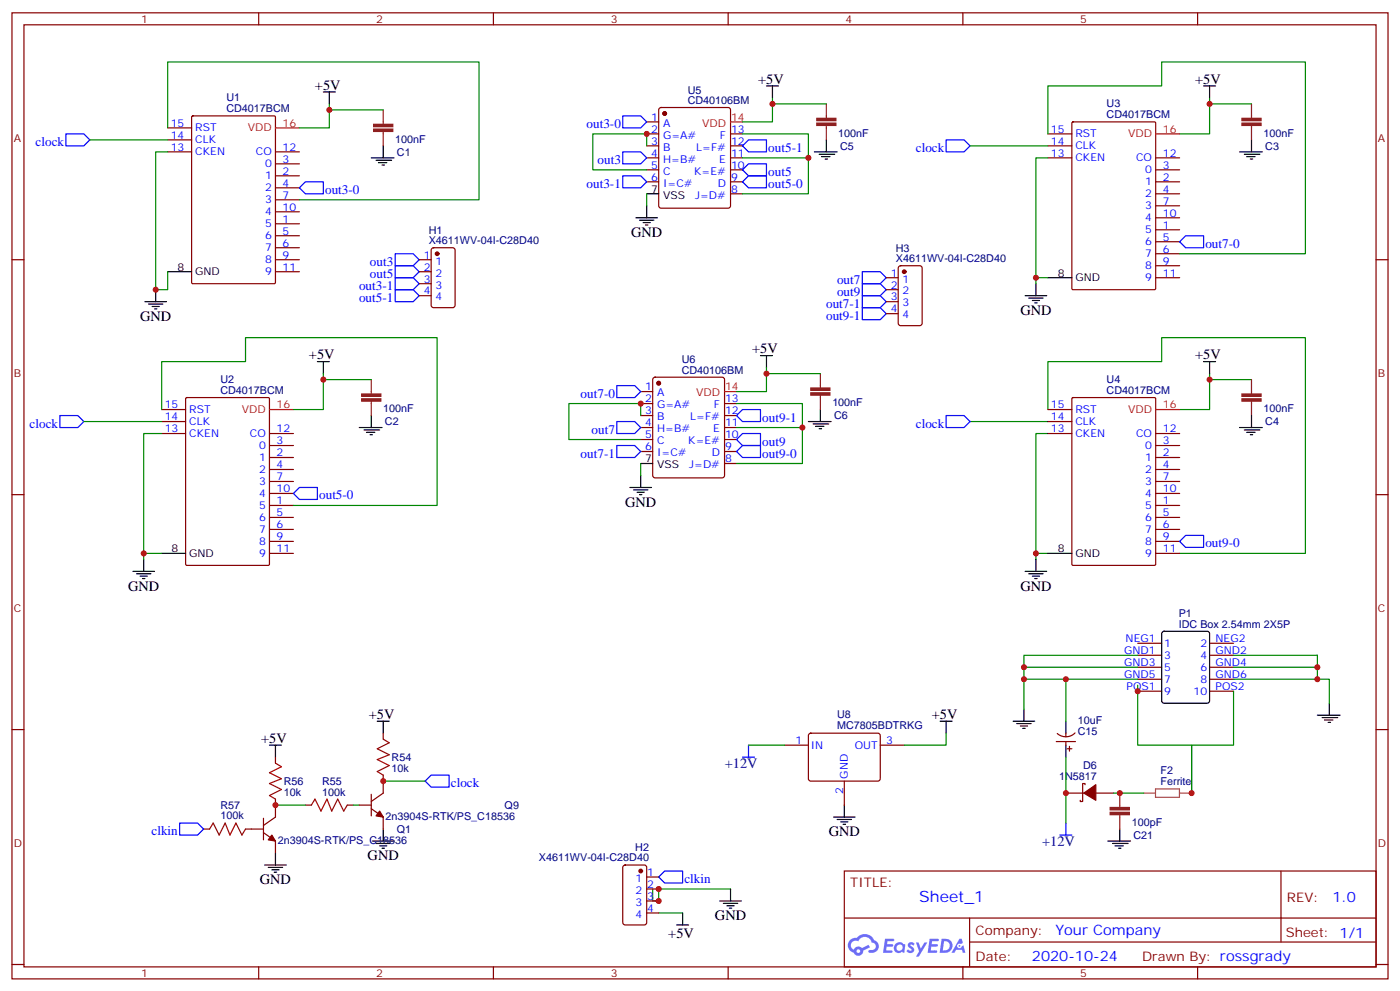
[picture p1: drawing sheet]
<svg xmlns="http://www.w3.org/2000/svg" width="412mm" height="292mm" viewBox="0 0 412 292" stroke-linecap="round" stroke-linejoin="round" font-family="sans-serif">
<g fill="none" stroke="#870000" stroke-width=".35">
<path d="M3.5 3.8h405.4v284.3h-405.4zM7.1 7.3h398.2v277.3h-398.2zM76.2 3.8v3.5M145.3 3.8v3.5M214.5 3.8v3.5M283.6 3.8v3.5M352.8 3.8v3.5M3.5 76.4h3.6M405.3 76.4h3.6M3.5 145.6h3.6M405.3 145.6h3.6M3.5 214.7h3.6"/>
<path d="M405.3 214.7h3.6M248.7 256.4h156.6v28.2h-156.6zM377.3 256.4v20.9M248.7 270.2h156.5M285.6 277.3h119.6M285.6 270.2v14.1M3.5 283.9h3.6M76.2 284.6v3.5M145.3 284.6v3.5M214.5 284.6v3.5M283.6 284.6v3.5M352.8 284.6v3.5"/>
<path d="M405.3 283.9h3.6"/>
</g>
<g fill="#5487ff">
<path d="M267.7 277.5a1.22 1.22 0 0 1 1.7 .3l-.4 .6a.47 .47 0 0 0-.3-.4 .47 .47 0 0 0-.5 .2l.1 .2a1.14 1.14 0 0 1 .8 1.7 1.14 1.14 0 0 1-1.9 0l-.2-.2 .5-.5 .7 .4a.29 .29 0 0 0 .3-.2 .29 .29 0 0 0-.2-.4 1.04 1.04 0 0 1-.6-1.7z"/>
<path d="M260.7 276.3h2.4l.3 .2-.2 .5h-1.8l-.1 .9h1.5l.3 .4-.3 .3h-1.6l-.2 1.1 1.7 .1 .2 .3-.2 .3h-2.6z"/>
<path d="M273.8 276.3h2.4l.3 .2-.1 .5h-1.8l-.2 .9h1.6l.3 .4-.4 .3h-1.6l-.1 1.1 1.7 .1 .2 .3-.2 .3h-2.6z"/>
<path d="M282.6 276.3h.7l.3 1.2-.6 .4a.69 .69 0 0 0-1 .2 .69 .69 0 0 0 .4 1 .69 .69 0 0 0 .9-.6l.5-.3 .6 2.2h-.8l-.2-.8h-1.8l-.5 .8h-.8z"/>
<path d="M269.8 277.4h.8l.6 1.8 1.1-1.8h.9l-2.6 4.2h-.8l.9-1.6z"/>
<path d="M277.4 276.3l-.6 4.1h1.3a2.11 2.11 0 0 0 2.5-2.1 2.11 2.11 0 0 0-2.5-2zM278.1 277a1.39 1.39 0 0 1 1.7 1.4 1.39 1.39 0 0 1-1.8 1.3h-.3z"/>
<path d="M263.7 277.9a1.54 1.54 0 0 0-.1 2.2 1.54 1.54 0 0 0 2.2 .1l.6 .2 .3-2.3-.2-.2h-.4a1.49 1.49 0 0 0-2.4 0zM264 278.9a.94 .94 0 0 1 1.8 0 .94 .94 0 0 1-1.8 0z"/>
<path d="M250.4 276.7a2.18 2.18 0 0 0 1.1 3.7 1.44 1.44 0 0 0 1.6 .9 1.44 1.44 0 0 0 1.2-1.5l2-1-.5-.7-1.9 .9a1.47 1.47 0 0 0-2.4 .5 1.39 1.39 0 0 1-.7-2 1.39 1.39 0 0 1 2-.4 2.12 2.12 0 0 1 2.2-1.3 2.12 2.12 0 0 1 1.9 1.7 1.14 1.14 0 0 1 1.1 1.4 1.14 1.14 0 0 1-1.7 .7 .43 .43 0 0 0-.5 .4 .43 .43 0 0 0 .4 .5 1.98 1.98 0 0 0 2.5-1.3 1.98 1.98 0 0 0-1.2-2.5 3.1 3.1 0 0 0-5.3-.7l-.9 .1zM252.3 280a.55 .55 0 0 1 1.1 0 .55 .55 0 0 1-1.1 0z"/>
<circle cx="282.6" cy="278.4" r=".26"/>
</g>
<g fill="none" stroke="#870000" stroke-width=".35">
<path d="M49.4 37.6h7M56.5 34.3l.3-.2h24l.3 .2v48.8l-.2 .4h-24.1l-.3-.2zM190.5 39.4h3.5M190.5 35.9h3.5M194.3 31.9l.4-.3h19.8l.5 .3 .2 .4v28.3l-.2 .5-.5 .2h-19.8l-.5-.3-.2-.4v-28.3zM215.2 39.4h3.5M308.7 39.4h7M315.8 36.1l.3-.2h24l.3 .2v48.8l-.2 .3-24.1 .1-.3-.2zM49.4 44.7h7M49.4 41.2h7M81.1 51.8h7.1M81.1 48.2h7.1"/>
<path d="M81.1 55.3h7.1M81.1 58.8h7.1M81.1 44.7h7.1M190.5 53.5h3.5M190.5 50h3.5M190.5 46.5h3.5M190.5 42.9h3.5M215.2 53.5h3.5M215.2 50h3.5M215.2 57h3.5M215.2 46.5h3.5M215.2 42.9h3.5"/>
<path d="M308.7 46.5h7M308.7 42.9h7M340.4 53.5h7.1M340.4 50h7.1M340.4 57h7.1M340.4 46.5h7.1M81.1 65.9h7.1M81.1 69.4h7.1M81.1 72.9h7.1M81.1 76.4h7.1M81.1 62.3h7.1M81.1 80h7.1"/>
<path d="M123.5 76.4h3.5M123.5 80h3.5M127.2 73.1l.5-.2h5.6l.7 .5 .1 16.5-.5 .6-5.9 .1-.6-.5-.1-16.5zM264.8 78.4l.5-.2h5.6l.7 .4v16.5l-.4 .7h-5.9l-.7-.4v-16.5zM340.4 67.6h7.1M340.4 71.2h7.1M340.4 74.7h7.1M340.4 60.6h7.1M340.4 78.2h7.1M340.4 64.1h7.1M123.5 83.5h3.5M123.5 87h3.5"/>
<path d="M261.1 81.7h3.5M261.1 85.3h3.5M261.1 88.8h3.5M261.1 92.3h3.5M340.4 81.7h7.1M54.7 117.2l.3-.2h24l.3 .2 .1 48.9-.2 .3h-24.2l-.3-.2zM188.7 115.3h3.6M188.7 118.8h3.6M192.5 111.2l.5-.2h19.7l.5 .2 .2 .5v28.2l-.2 .5-.5 .3h-19.7l-.5-.3-.2-.5v-28.2zM213.4 118.8h3.6M315.8 117.2l.3-.2h24l.3 .2v48.9l-.2 .3h-24.1l-.3-.2zM47.6 127.6h7.1"/>
<path d="M47.6 120.5h7.1M47.6 124.1h7.1M79.4 134.7h7M79.4 131.1h7M79.4 138.2h7M79.4 127.6h7M188.7 122.3h3.6M188.7 125.8h3.6M188.7 129.4h3.6M188.7 132.9h3.6M213.4 122.3h3.6M213.4 125.8h3.6"/>
<path d="M213.4 129.4h3.6M213.4 132.9h3.6M213.4 136.4h3.6M308.7 127.6h7M308.7 120.5h7M308.7 124.1h7M340.4 134.7h7.1M340.4 131.1h7.1M340.4 138.2h7.1M340.4 127.6h7.1M79.4 148.8h7M79.4 152.3h7"/>
<path d="M79.4 155.8h7M79.4 141.7h7M79.4 159.3h7M79.4 145.2h7M340.4 148.8h7.1M340.4 152.3h7.1M340.4 155.8h7.1M340.4 141.7h7.1M340.4 159.3h7.1M340.4 145.2h7.1M79.4 162.9h7M340.4 162.9h7.1"/>
<path d="M335.1 189.3h7.1M335.1 192.9h7.1M335.1 196.4h7.1M335.1 199.9h7.1M356.3 189.3h7.1M356.3 192.9h7.1M356.3 196.4h7.1M356.3 199.9h7.1M112.9 215.8v1.8M231.1 219.3h7M238.4 216l.4-.2h20.1l.4 .7-.1 13-.6 .4-20-.1-.5-.6v-12.7zM259.3 219.3h7"/>
<path d="M311.1 218.3h5.7M314 215.8v1.1M314 218.3v1M315 219.7v1.4M316.7 215.7a3.8 3.8 0 0 1-5.3 .2M335.1 203.4h7.1M356.3 203.4h7.1M81.1 222.8v1.8M81.1 235.2v5.3l-3.5 2.5M90 237h1.7M102.3 237h1.8M105.8 237h3.6"/>
<path d="M109.4 238l3.5 2.5v3.5M109.4 233.8v6.3M112.9 228.1v5.3l-3.5 2.5M248.7 229.9v7.1M314 233.4h5.3M314.3 220.4h1.4M319.6 231v-.4h-.7v5.3h-.7v-.4M322.8 233.4h5.3M60 244h1.7M72.3 244h5.3M77.6 245.1l3.5 2.4v3.6M77.6 240.8v6.4"/>
<path d="M183.7 254.8l.4-.2h5.7l.6 .4 .1 16.5-.5 .7h-5.9l-.6-.4-.1-16.5zM190.5 258.1h3.5M190.5 261.7h3.5M190.5 265.2h3.5M190.5 268.7h3.5"/>
</g>
<g fill="none" stroke="#000" stroke-width=".35">
<path d="M95.2 27.1h3.6M97 27.1v3.5M225.8 25.3h3.5M227.5 25.3v3.5M354.5 25.3h3.6M356.3 25.3v3.5M109.4 46.5h6.7M110.8 47.2h4.6M111.5 47.9h2.4M112.5 48.6h.7M112.9 42.9v3.6M190.5 57h3.5"/>
<path d="M239.9 44.7h6.7M241.3 45.4h4.6M242 46.1h2.5M243.1 46.8h.7M243.4 41.2v3.5M365.1 44.7h6.7M366.5 45.4h4.6M367.2 46.1h2.5M368.3 46.8h.7M368.7 41.2v3.5M49.4 80h7M187.3 64.1h6.4"/>
<path d="M188.4 64.8h4.2M189.4 65.5h2.2M190.1 66.2h.8M190.5 60.6v3.5M42.7 88.8h6.3M43.7 89.5h4.3M44.8 90.2h2.1M45.5 90.9h.7M45.9 85.3v3.5M302 87h6.3M303 87.7h4.3M304.1 88.4h2.1"/>
<path d="M304.8 89.1h.7M305.2 83.5v3.5M308.7 81.7h7M93.5 106.4h3.5M95.2 106.4v3.6M224 104.7h3.5M225.8 104.7v3.5M354.5 106.4h3.6M356.3 106.4v3.6M105.8 125.8h6.7M107.2 126.5h4.6M107.9 127.2h2.5"/>
<path d="M109 128h.7M109.4 122.3v3.5M188.7 136.4h3.6M188.7 139.9v3.6M238.1 124.1h6.7M239.5 124.8h4.6M240.2 125.5h2.5M241.3 126.2h.7M241.7 120.5v3.6M365.1 125.8h6.7M366.5 126.5h4.6M367.2 127.2h2.5"/>
<path d="M368.3 128h.7M368.7 122.3v3.5M185.6 143.5h6.3M186.6 144.2h4.3M187.7 144.9h2.1M188.4 145.6h.7M39.2 168.2h6.3M40.2 168.9h4.2M41.3 169.6h2.1M42 170.3h.7M42.3 164.6v3.6M47.6 162.9h7.1"/>
<path d="M302 168.2h6.3M303 168.9h4.3M304.1 169.6h2.1M304.8 170.3h.7M305.2 164.6v3.6M308.7 162.9h7M342.4 186l.5-.2h12.7l.7 .4v20.1l-.5 .6-12.9 .1-.7-.5v-20zM79.4 219.3h3.5M81.1 219.3v3.5M111.1 212.3h3.6M112.9 212.3v3.5M276.9 212.3h3.6"/>
<path d="M278.7 212.3v3.5M298.4 212.3h6.4M299.5 213h4.2M300.6 213.7h2.1M301.3 214.4h.7M301.6 208.7v3.6M314 212.3v3.5M314 219.3v3.5M388.1 210.5h6.7M389.5 211.2h4.6M390.2 211.9h2.4M391.2 212.6h.7"/>
<path d="M391.6 207v3.5M248.7 237v3.5M78 254.6h6.3M79 255.3h4.3M80.1 256h2.1M80.8 256.7h.7M81.1 251.1v3.5M109.7 247.5h6.4M110.8 248.2h4.2M111.8 249h2.1M112.5 249.7h.7M112.9 244v3.5"/>
<path d="M245.5 240.5h6.4M246.6 241.2h4.2M247.6 241.9h2.2M248.4 242.6h.7M326.3 247.5h6.7M327.7 248.2h4.6M328.4 249h2.5M329.5 249.7h.7M329.8 244v3.5M199.3 272.2h3.5M201.1 268.7v3.5M212 265.2h6.4"/>
<path d="M213.1 265.9h4.2M214.1 266.6h2.2M214.8 267.3h.7M215.2 261.7v3.5"/>
</g>
<path d="M81.1 37.6h7.1M215.2 35.9h3.5M340.4 39.4h7.1M213.4 115.3h3.6M79.4 120.5h7M340.4 120.5h7.1" fill="none" stroke="#f00" stroke-width=".35"/>
<path d="M112.9 217.6l1.8 1-3.6 1.8 3.6 1.7-3.6 1.5 3.6 1.7-3.6 1.8 1.8 1M81.1 224.6l1.8 1.1-3.5 1.7 3.5 1.8-3.5 1.4 3.5 1.8-3.5 1.7 1.7 1.1M91.7 237l1.1-1.8 1.7 3.5 1.8-3.5 1.4 3.5 1.8-3.5 1.7 3.5 1.1-1.7M61.7 244l1.1-1.7 1.8 3.5 1.7-3.5 1.4 3.5 1.8-3.5 1.8 3.5 1-1.8" fill="none" stroke="#a10000" stroke-width=".35"/>
<g fill="none" stroke="#008700" stroke-width=".35">
<path d="M49.4 37.6v-19.4h91.7v40.6h-52.9M97 30.6v7h-8.8M97 32.3h15.9M218.7 39.4h19.4v7.1M227.5 28.8v7.1h-8.8M227.5 30.6h15.9M308.7 39.4v-14.1h33.5v-7.1h42.3v56.5h-37M356.3 28.8v10.6h-8.8M356.3 30.6h12.4M26.5 41.2h22.9M49.4 44.7h-3.5v40.6h3.5v-5.3M190.5 42.9v-3.5h-15.9v10.6h15.9"/>
<path d="M190.5 57v3.6M218.7 46.5h19.4v10.5h-19.4M285.8 42.9h22.9M308.7 46.5h-3.5v35.2M308.7 81.7h-3.5v1.8M95.2 110v10.5h-8.8M95.2 111.7h14.2M217 118.8h19.4v7M225.8 108.2v7.1h-8.8M225.8 110h15.9M356.3 110v10.5h-8.8M356.3 111.7h12.4"/>
<path d="M24.7 124.1h22.9M47.6 127.6h-5.3v35.3M47.6 120.5v-14.1h24.7v-7h56.5v49.4h-42.4M188.7 122.3v-3.5h-21.1v10.6h21.1M188.7 136.4v3.5M217 125.8h19.4v10.6h-19.4M285.8 124.1h22.9M308.7 120.5v-14.1h33.5v-7h42.3v63.5h-37M308.7 127.6h-3.5v35.3M47.6 162.9h-5.3v1.7M308.7 162.9h-3.5v1.7M301.6 196.4h33.5"/>
<path d="M301.6 199.9h33.5M314 199.9v12.4M335.1 192.9h-33.5v15.8M363.4 199.9h28.2v7.1M363.4 196.4h24.7v3.5M363.4 192.9h24.7v3.5M220.5 219.3h10.6M278.7 215.8v3.5h-12.4M335.1 201.7v17.6h15.9v14.1v-14.1h12.4v-15.9M81.1 237h8.9M104.1 237h1.7M112.9 229.9h12.3"/>
<path d="M314 222.8v19.5M328.1 233.4h8.8M192.3 261.7v3.5h1.7v-3.5h21.2M194 268.7h7.1"/>
</g>
<g fill="none" stroke="#00f" stroke-width=".35">
<path d="M19.4 39.4h5.3l1.8 1.8-1.8 1.7h-5.3zM183.4 34.1h5.3l1.8 1.8-1.8 1.7h-5.3zM90 53.5h5.2v3.5h-5.2l-1.8-1.7zM183.4 44.7h5.3l1.8 1.8-1.8 1.7h-5.3zM183.4 51.8h5.3l1.8 1.7-1.8 1.8h-5.3zM220.5 51.8h5.3v3.5h-5.3l-1.8-1.8zM220.5 48.2h5.3v3.6h-5.3l-1.8-1.8zM220.5 41.2h5.3v3.5h-5.3l-1.8-1.8zM278.7 41.2h5.3l1.8 1.7-1.8 1.8h-5.3zM116.4 78.2h5.3l1.8 1.8-1.8 1.7h-5.3zM116.4 74.7h5.3l1.8 1.7-1.8 1.8h-5.3zM254 80h5.3l1.8 1.7-1.8 1.8h-5.3z"/>
<path d="M349.2 69.4h5.3v3.5h-5.3l-1.7-1.7zM116.4 85.3h5.3l1.8 1.7-1.8 1.8h-5.3zM116.4 81.7h5.3l1.8 1.8-1.8 1.8h-5.3zM254 90.6h5.3l1.8 1.7-1.8 1.8h-5.3zM254 83.5h5.3l1.8 1.8-1.8 1.7h-5.3zM254 87h5.3l1.8 1.8-1.8 1.8h-5.3zM181.7 113.5h5.3l1.7 1.8-1.7 1.7h-5.3zM17.6 122.3h5.3l1.8 1.8-1.8 1.7h-5.3zM181.7 124.1h5.3l1.7 1.7-1.7 1.8h-5.3zM181.7 131.1h5.3l1.7 1.8-1.7 1.8h-5.3zM218.7 131.1h5.3v3.6h-5.3l-1.7-1.8zM218.7 127.6h5.3v3.5h-5.3l-1.7-1.7z"/>
<path d="M218.7 120.5h5.3v3.6h-5.3l-1.7-1.8zM278.7 122.3h5.3l1.8 1.8-1.8 1.7h-5.3zM86.4 145.2l1.8-1.7h5.3v3.5h-5.3zM349.2 157.6h5.3v3.5h-5.3l-1.7-1.8zM220.5 219.3v3.5M127 228.1h5.3v3.6h-5.3l-1.8-1.8zM218.7 222.8h3.5M52.9 242.3h5.3l1.8 1.7-1.8 1.8h-5.3zM195.8 256.4h5.3v3.5h-5.3l-1.8-1.8zM312.2 245.8h3.5M314 242.3v3.5"/>
</g>
<g fill="#870000" stroke="#870000" stroke-width=".35">
<path d="M319.3 233.4l3.5-2.4v4.5z"/>
<path d="M111.8 238.7l1.1 1.8-2.1-.4z"/>
<path d="M80.1 245.8l1 1.7-2.1-.3z"/>
<circle cx="266.3" cy="80" r=".53"/>
<circle cx="128.8" cy="74.7" r=".53"/>
<circle cx="188.7" cy="256.4" r=".53"/>
<circle cx="195.8" cy="33.4" r=".53"/>
<circle cx="194" cy="112.8" r=".53"/>
</g>
<path d="M336.9 233.4h3.5M340.4 232.2h7v2.5h-7zM347.5 233.4h3.5" fill="none" stroke="#a64a4a" stroke-width=".35"/>
<g fill="none" stroke="#8c2424" stroke-width=".35">
<path d="M112.9 32.3v4.3M112.9 38.7v4.2M243.4 30.6v4.2M243.4 36.9v4.3M368.7 30.6v4.2M368.7 36.9v4.3M109.4 111.7v4.3M109.4 118.1v4.2M241.7 110v4.2M241.7 116.3v4.2M368.7 111.7v4.3M368.7 118.1v4.2"/>
<path d="M329.8 233.4v4.3M329.8 239.8v4.2"/>
</g>
<g fill="#8c2424" stroke="#8c2424" stroke-width=".35">
<path d="M327 237.7h5.7v.7h-5.7z"/>
<path d="M327 239.1h5.7v.7h-5.7z"/>
<path d="M110.1 36.6h5.6v.7h-5.6z"/>
<path d="M110.1 38h5.6v.7h-5.6z"/>
<path d="M106.5 116h5.7v.7h-5.7z"/>
<path d="M106.5 117.4h5.7v.7h-5.7z"/>
<path d="M365.8 34.8h5.7v.7h-5.7z"/>
<path d="M365.8 36.2h5.7v.7h-5.7z"/>
<path d="M365.8 116h5.7v.7h-5.7z"/>
<path d="M365.8 117.4h5.7v.7h-5.7z"/>
<path d="M240.6 34.8h5.6v.7h-5.6z"/>
<path d="M240.6 36.2h5.6v.7h-5.6z"/>
<path d="M238.8 114.2h5.7v.7h-5.7z"/>
<path d="M238.8 115.6h5.7v.7h-5.7z"/>
</g>
<g fill="#c00">
<circle cx="351" cy="233.4" r=".88"/>
<circle cx="314" cy="233.4" r=".88"/>
<circle cx="329.8" cy="233.4" r=".88"/>
<circle cx="301.6" cy="199.9" r=".88"/>
<circle cx="388.1" cy="199.9" r=".88"/>
<circle cx="388.1" cy="196.4" r=".88"/>
<circle cx="335.1" cy="203.4" r=".88"/>
<circle cx="301.6" cy="196.4" r=".88"/>
<circle cx="314" cy="199.9" r=".88"/>
<circle cx="42.3" cy="162.9" r=".88"/>
<circle cx="305.2" cy="81.7" r=".88"/>
<circle cx="97" cy="32.3" r=".88"/>
<circle cx="95.3" cy="111.7" r=".88"/>
<circle cx="356.3" cy="30.6" r=".88"/>
<circle cx="112.9" cy="229.9" r=".88"/>
<circle cx="81.1" cy="237" r=".88"/>
<circle cx="45.9" cy="85.3" r=".88"/>
<circle cx="356.3" cy="111.7" r=".88"/>
<circle cx="305.2" cy="162.9" r=".88"/>
<circle cx="194" cy="261.7" r=".88"/>
<circle cx="194" cy="265.2" r=".88"/>
<circle cx="227.5" cy="30.6" r=".88"/>
<circle cx="225.8" cy="110" r=".88"/>
<circle cx="190.5" cy="39.4" r=".88"/>
<circle cx="238.1" cy="46.5" r=".88"/>
<circle cx="188.7" cy="118.8" r=".88"/>
<circle cx="236.4" cy="125.8" r=".88"/>
</g>
<text font-size="4.6" fill="#00f" x="270.8" y="265.4">Sheet_1</text>
<g font-size="4.2">
<text x="92.8" y="26.4">+5V</text>
<text x="223.3" y="24.6">+5V</text>
<text x="352.1" y="24.6">+5V</text>
<text x="185.9" y="69.7">GND</text>
<text x="41.3" y="94.4">GND</text>
<text x="300.6" y="92.7">GND</text>
<text x="91" y="105.7">+5V</text>
<text x="221.5" y="104">+5V</text>
<text x="352.1" y="105.7">+5V</text>
<text x="184.1" y="149.1">GND</text>
<text x="37.7" y="173.8">GND</text>
<text x="300.6" y="173.8">GND</text>
<text x="108.7" y="211.6">+5V</text>
<text x="274.5" y="211.6">+5V</text>
<text x="76.9" y="218.6">+5V</text>
<text x="244.1" y="246.1">GND</text>
<text x="108.3" y="253.2">GND</text>
<text x="76.6" y="260.2">GND</text>
<text x="210.6" y="270.8">GND</text>
<text x="196.8" y="276.1">+5V</text>
</g>
<g font-size="4.2" fill="#000080">
<text x="213.5" y="226">+12V</text>
<text x="307" y="249">+12V</text>
</g>
<g font-size="4.2" fill="#00f">
<text x="392.5" y="265.6">1.0</text>
<text x="310.9" y="275.2">Your Company</text>
<text x="304" y="283">2020-10-24</text>
</g>
<g font-size="3.9" fill="#00f">
<text x="172.8" y="37.6">out3-0</text>
<text x="10.5" y="42.9">clock</text>
<text x="226.3" y="44.7">out5-1</text>
<text x="269.8" y="44.7">clock</text>
<text x="176" y="48.2">out3</text>
<text x="226.3" y="51.8">out5</text>
<text x="95.8" y="57">out3-0</text>
<text x="172.8" y="55.3">out3-1</text>
<text x="226.3" y="55.3">out5-0</text>
<text x="355.1" y="72.9">out7-0</text>
<text x="109" y="81.7">out5</text>
<text x="109" y="78.2">out3</text>
<text x="246.6" y="83.5">out7</text>
<text x="105.8" y="88.8">out5-1</text>
<text x="105.8" y="85.3">out3-1</text>
<text x="246.6" y="87">out9</text>
<text x="243.3" y="94.1">out9-1</text>
<text x="243.3" y="90.6">out7-1</text>
<text x="171" y="117">out7-0</text>
<text x="8.7" y="125.8">clock</text>
<text x="224.5" y="124.1">out9-1</text>
<text x="269.8" y="125.8">clock</text>
<text x="174.2" y="127.6">out7</text>
<text x="224.5" y="131.1">out9</text>
<text x="171" y="134.7">out7-1</text>
<text x="224.5" y="134.7">out9-0</text>
<text x="94" y="147">out5-0</text>
<text x="355.1" y="161.1">out9-0</text>
<text x="132.8" y="231.7">clock</text>
<text x="44.6" y="245.8">clkin</text>
<text x="201.6" y="259.9">clkin</text>
</g>
<g font-size="3.9" fill="#800">
<text x="250.5" y="260.9">TITLE:</text>
<text x="379.1" y="265.6">REV:</text>
<text x="287.4" y="275.1">Company:</text>
<text x="378.7" y="275.8">Sheet: 1/1</text>
<text x="287.4" y="282.8">Date:</text>
<text x="336.4" y="282.9">Drawn By: rossgrady</text>
</g>
<g font-size="3.2" fill="#800">
<text x="41.6" y="6.8">1</text>
<text x="110.8" y="6.8">2</text>
<text x="179.9" y="6.8">3</text>
<text x="249.1" y="6.8">4</text>
<text x="318.2" y="6.8">5</text>
<text x="4.1" y="41.9">A</text>
<text x="405.9" y="41.9">A</text>
<text x="4.1" y="111">B</text>
<text x="405.9" y="111">B</text>
<text x="4.1" y="180.2">C</text>
<text x="405.9" y="180.2">C</text>
<text x="4.1" y="249.3">D</text>
<text x="405.9" y="249.3">D</text>
<text x="41.6" y="287.6">1</text>
<text x="110.8" y="287.6">2</text>
<text x="179.9" y="287.6">3</text>
<text x="249.1" y="287.6">4</text>
<text x="318.2" y="287.6">5</text>
</g>
<g font-size="3.2" fill="#000080">
<text x="66.7" y="29.8">U1</text>
<text x="202.6" y="27.5">U5</text>
<text x="66.7" y="32.9">CD4017BCM</text>
<text x="202.6" y="30.6">CD40106BM</text>
<text x="326" y="34.7">CD4017BCM</text>
<text x="326" y="31.6">U3</text>
<text x="116.4" y="42">100nF</text>
<text x="246.9" y="40.2">100nF</text>
<text x="372.2" y="40.2">100nF</text>
<text x="116.9" y="45.8">C1</text>
<text x="247.5" y="44">C5</text>
<text x="372.7" y="44">C3</text>
<text x="126.3" y="71.9">X4611WV-04I-C28D40</text>
<text x="126.3" y="68.7">H1</text>
<text x="263.9" y="77.2">X4611WV-04I-C28D40</text>
<text x="263.9" y="74">H3</text>
<text x="200.8" y="106.9">U6</text>
<text x="64.9" y="112.7">U2</text>
<text x="200.8" y="110">CD40106BM</text>
<text x="326" y="112.7">U4</text>
<text x="64.9" y="115.8">CD4017BCM</text>
<text x="245.2" y="119.6">100nF</text>
<text x="326" y="115.8">CD4017BCM</text>
<text x="112.9" y="121.3">100nF</text>
<text x="113.4" y="125.2">C2</text>
<text x="245.7" y="123.4">C6</text>
<text x="372.2" y="121.3">100nF</text>
<text x="372.7" y="125.2">C4</text>
<text x="347.2" y="184.7">IDC Box 2.54mm 2X5P</text>
<text x="347.2" y="181.6">P1</text>
<text x="246.6" y="214.6">MC7805BDTRKG</text>
<text x="246.6" y="211.5">U8</text>
<text x="317.5" y="213.1">10uF</text>
<text x="317.5" y="216.5">C15</text>
<text x="115.4" y="227.2">10k</text>
<text x="115.4" y="224.1">R54</text>
<text x="319.1" y="226.3">D6</text>
<text x="341.9" y="227.9">F2</text>
<text x="83.6" y="231.1">R56</text>
<text x="94.9" y="231.1">R55</text>
<text x="312" y="229.6">1N5817</text>
<text x="341.9" y="231.1">Ferrite</text>
<text x="64.9" y="238.1">R57</text>
<text x="83.6" y="234.2">10k</text>
<text x="94.9" y="234.1">100k</text>
<text x="148.7" y="238">Q9</text>
<text x="64.9" y="241.2">100k</text>
<text x="113.6" y="241.3">2n3904S-RTK/PS_C18536</text>
<text x="116.9" y="245.1">Q1</text>
<text x="333.4" y="243.1">100pF</text>
<text x="81.8" y="248.3">2n3904S-RTK/PS_C18536</text>
<text x="187.1" y="250.4">H2</text>
<text x="333.9" y="246.9">C21</text>
<text x="158.7" y="253.5">X4611WV-04I-C28D40</text>
</g>
<g font-size="3.2" fill="#00f">
<text x="191.8" y="35.5">1</text>
<text x="50.3" y="37.3">15</text>
<text x="50.3" y="40.8">14</text>
<text x="57.5" y="38.7">RST</text>
<text x="191.8" y="39.1">2</text>
<text x="195.3" y="37.3">A</text>
<text x="195.3" y="40.8">G=A#</text>
<text x="212.1" y="40.8">F</text>
<text x="215.4" y="39.1">13</text>
<text x="309.6" y="39.1">15</text>
<text x="316.8" y="40.5">RST</text>
<text x="50.3" y="44.3">13</text>
<text x="57.5" y="42.2">CLK</text>
<text x="57.5" y="45.8">CKEN</text>
<text x="75.4" y="45.8">CO</text>
<text x="83.3" y="47.9">3</text>
<text x="83.3" y="44.3">12</text>
<text x="191.8" y="42.6">3</text>
<text x="191.8" y="46.1">4</text>
<text x="195.3" y="44.3">B</text>
<text x="195.3" y="47.9">H=B#</text>
<text x="205.1" y="44.3">L=F#</text>
<text x="211.9" y="47.9">E</text>
<text x="215.4" y="46.1">11</text>
<text x="215.4" y="42.6">12</text>
<text x="309.6" y="42.6">14</text>
<text x="309.6" y="46.1">13</text>
<text x="316.8" y="44">CLK</text>
<text x="316.8" y="47.5">CKEN</text>
<text x="334.7" y="47.5">CO</text>
<text x="342.5" y="46.1">12</text>
<text x="78.1" y="52.8">1</text>
<text x="78.1" y="49.3">0</text>
<text x="83.3" y="51.4">2</text>
<text x="191.8" y="49.6">5</text>
<text x="191.8" y="53.2">6</text>
<text x="195.3" y="51.4">C</text>
<text x="204.5" y="51.4">K=E#</text>
<text x="215.4" y="53.2">9</text>
<text x="215.4" y="49.6">10</text>
<text x="337.4" y="51">0</text>
<text x="342.5" y="53.2">2</text>
<text x="342.5" y="49.6">3</text>
<text x="78.1" y="56.3">2</text>
<text x="78.1" y="59.9">3</text>
<text x="83.3" y="54.9">4</text>
<text x="83.3" y="58.5">7</text>
<text x="195.3" y="54.9">I=C#</text>
<text x="204.8" y="58.5">J=D#</text>
<text x="211.4" y="54.9">D</text>
<text x="215.4" y="56.7">8</text>
<text x="337.4" y="54.6">1</text>
<text x="337.4" y="58.1">2</text>
<text x="342.5" y="56.7">4</text>
<text x="78.1" y="63.4">4</text>
<text x="83.3" y="65.5">1</text>
<text x="83.3" y="62">10</text>
<text x="337.4" y="61.6">3</text>
<text x="337.4" y="65.2">4</text>
<text x="342.5" y="60.2">7</text>
<text x="342.5" y="63.7">10</text>
<text x="78.1" y="66.9">5</text>
<text x="78.1" y="70.4">6</text>
<text x="83.3" y="69">5</text>
<text x="337.4" y="68.7">5</text>
<text x="342.5" y="67.3">1</text>
<text x="342.5" y="70.8">5</text>
<text x="78.1" y="74">7</text>
<text x="78.1" y="77.5">8</text>
<text x="83.3" y="72.6">6</text>
<text x="83.3" y="76.1">9</text>
<text x="124.8" y="76.1">1</text>
<text x="128.3" y="77.9">1</text>
<text x="337.4" y="72.2">6</text>
<text x="337.4" y="75.7">7</text>
<text x="342.5" y="74.3">6</text>
<text x="342.5" y="77.9">9</text>
<text x="78.1" y="81">9</text>
<text x="83.3" y="79.6">11</text>
<text x="124.8" y="79.6">2</text>
<text x="124.8" y="83.1">3</text>
<text x="128.3" y="81.4">2</text>
<text x="262.4" y="81.4">1</text>
<text x="265.9" y="83.1">1</text>
<text x="337.4" y="79.3">8</text>
<text x="337.4" y="82.8">9</text>
<text x="342.5" y="81.4">11</text>
<text x="124.8" y="86.7">4</text>
<text x="128.3" y="84.9">3</text>
<text x="128.3" y="88.4">4</text>
<text x="262.4" y="84.9">2</text>
<text x="262.4" y="88.4">3</text>
<text x="265.9" y="86.7">2</text>
<text x="262.4" y="92">4</text>
<text x="265.9" y="90.2">3</text>
<text x="265.9" y="93.7">4</text>
<text x="190.1" y="114.9">1</text>
<text x="190.1" y="118.4">2</text>
<text x="193.6" y="116.7">A</text>
<text x="213.6" y="118.4">13</text>
<text x="48.5" y="120.2">15</text>
<text x="48.5" y="123.7">14</text>
<text x="55.7" y="121.6">RST</text>
<text x="55.7" y="125.1">CLK</text>
<text x="190.1" y="122">3</text>
<text x="190.1" y="125.5">4</text>
<text x="193.6" y="120.2">G=A#</text>
<text x="193.6" y="123.7">B</text>
<text x="203.3" y="123.7">L=F#</text>
<text x="210.3" y="120.2">F</text>
<text x="213.6" y="125.5">11</text>
<text x="213.6" y="122">12</text>
<text x="309.6" y="120.2">15</text>
<text x="309.6" y="123.7">14</text>
<text x="316.8" y="121.6">RST</text>
<text x="316.8" y="125.1">CLK</text>
<text x="48.5" y="127.2">13</text>
<text x="55.7" y="128.7">CKEN</text>
<text x="73.6" y="128.7">CO</text>
<text x="81.5" y="130.8">3</text>
<text x="81.5" y="127.2">12</text>
<text x="190.1" y="129">5</text>
<text x="193.6" y="127.2">H=B#</text>
<text x="193.6" y="130.8">C</text>
<text x="202.7" y="130.8">K=E#</text>
<text x="210.1" y="127.2">E</text>
<text x="213.6" y="129">10</text>
<text x="309.6" y="127.2">13</text>
<text x="316.8" y="128.7">CKEN</text>
<text x="334.7" y="128.7">CO</text>
<text x="342.5" y="130.8">3</text>
<text x="342.5" y="127.2">12</text>
<text x="76.3" y="135.7">1</text>
<text x="76.3" y="132.2">0</text>
<text x="81.5" y="134.3">2</text>
<text x="81.5" y="137.8">4</text>
<text x="190.1" y="132.5">6</text>
<text x="193.6" y="134.3">I=C#</text>
<text x="203" y="137.8">J=D#</text>
<text x="209.7" y="134.3">D</text>
<text x="213.6" y="136.1">8</text>
<text x="213.6" y="132.5">9</text>
<text x="337.4" y="135.7">1</text>
<text x="337.4" y="132.2">0</text>
<text x="342.5" y="134.3">2</text>
<text x="342.5" y="137.8">4</text>
<text x="76.3" y="139.2">2</text>
<text x="76.3" y="142.8">3</text>
<text x="81.5" y="141.4">7</text>
<text x="337.4" y="139.2">2</text>
<text x="337.4" y="142.8">3</text>
<text x="342.5" y="141.4">7</text>
<text x="76.3" y="149.8">5</text>
<text x="76.3" y="146.3">4</text>
<text x="81.5" y="148.4">1</text>
<text x="81.5" y="144.9">10</text>
<text x="337.4" y="149.8">5</text>
<text x="337.4" y="146.3">4</text>
<text x="342.5" y="148.4">1</text>
<text x="342.5" y="144.9">10</text>
<text x="76.3" y="153.4">6</text>
<text x="81.5" y="151.9">5</text>
<text x="81.5" y="155.5">6</text>
<text x="337.4" y="153.4">6</text>
<text x="342.5" y="151.9">5</text>
<text x="342.5" y="155.5">6</text>
<text x="76.3" y="156.9">7</text>
<text x="76.3" y="160.4">8</text>
<text x="81.5" y="159">9</text>
<text x="337.4" y="156.9">7</text>
<text x="337.4" y="160.4">8</text>
<text x="342.5" y="159">9</text>
<text x="76.3" y="163.9">9</text>
<text x="81.5" y="162.5">11</text>
<text x="337.4" y="163.9">9</text>
<text x="342.5" y="162.5">11</text>
<text x="331.6" y="189">NEG1</text>
<text x="342.9" y="190.4">1</text>
<text x="353.6" y="190.4">2</text>
<text x="358.1" y="189">NEG2</text>
<text x="331.1" y="192.5">GND1</text>
<text x="331.1" y="196">GND3</text>
<text x="342.9" y="193.9">3</text>
<text x="342.9" y="197.4">5</text>
<text x="353.6" y="193.9">4</text>
<text x="353.6" y="197.4">6</text>
<text x="358.1" y="192.5">GND2</text>
<text x="358.1" y="196">GND4</text>
<text x="331.1" y="199.6">GND5</text>
<text x="331.8" y="203.1">POS1</text>
<text x="342.9" y="201">7</text>
<text x="353.6" y="201">8</text>
<text x="358.1" y="199.6">GND6</text>
<text x="358.1" y="203.1">POS2</text>
<text x="342.9" y="204.5">9</text>
<text x="351.6" y="204.5">10</text>
<text x="234.3" y="219">1</text>
<text x="238.8" y="220.4">IN</text>
<text x="251.8" y="220.4">OUT</text>
<text x="261.1" y="219">3</text>
<text x="248.4" y="233.7" transform="rotate(-90 248.4 233.7)">2</text>
<text x="249.8" y="229.2" transform="rotate(-90 249.8 229.2)">GND</text>
<text x="190.7" y="257.8">1</text>
<text x="187.2" y="259.5">1</text>
<text x="187.2" y="263.1">2</text>
<text x="190.7" y="261.3">2</text>
<text x="187.2" y="266.6">3</text>
<text x="190.7" y="264.8">3</text>
<text x="190.7" y="268.4">4</text>
<text x="187.2" y="270.1">4</text>
</g>
<g font-size="3.2" fill="#f00">
<text x="215.4" y="35.5">14</text>
<text x="73" y="38.7">VDD</text>
<text x="83.3" y="37.3">16</text>
<text x="206.8" y="37.3">VDD</text>
<text x="332.3" y="40.5">VDD</text>
<text x="342.5" y="39.1">16</text>
<text x="205.1" y="116.7">VDD</text>
<text x="213.6" y="114.9">14</text>
<text x="71.3" y="121.6">VDD</text>
<text x="81.5" y="120.2">16</text>
<text x="332.3" y="121.6">VDD</text>
<text x="342.5" y="120.2">16</text>
</g>
<g font-size="3.2">
<text x="191.8" y="56.7">7</text>
<text x="195.3" y="58.5">VSS</text>
<text x="52.3" y="79.6">8</text>
<text x="57.5" y="81">GND</text>
<text x="311.6" y="81.4">8</text>
<text x="316.8" y="82.8">GND</text>
<text x="190.1" y="136.1">7</text>
<text x="193.6" y="137.8">VSS</text>
<text x="50.5" y="162.5">8</text>
<text x="55.7" y="163.9">GND</text>
<text x="311.6" y="162.5">8</text>
<text x="316.8" y="163.9">GND</text>
</g>
</svg>
